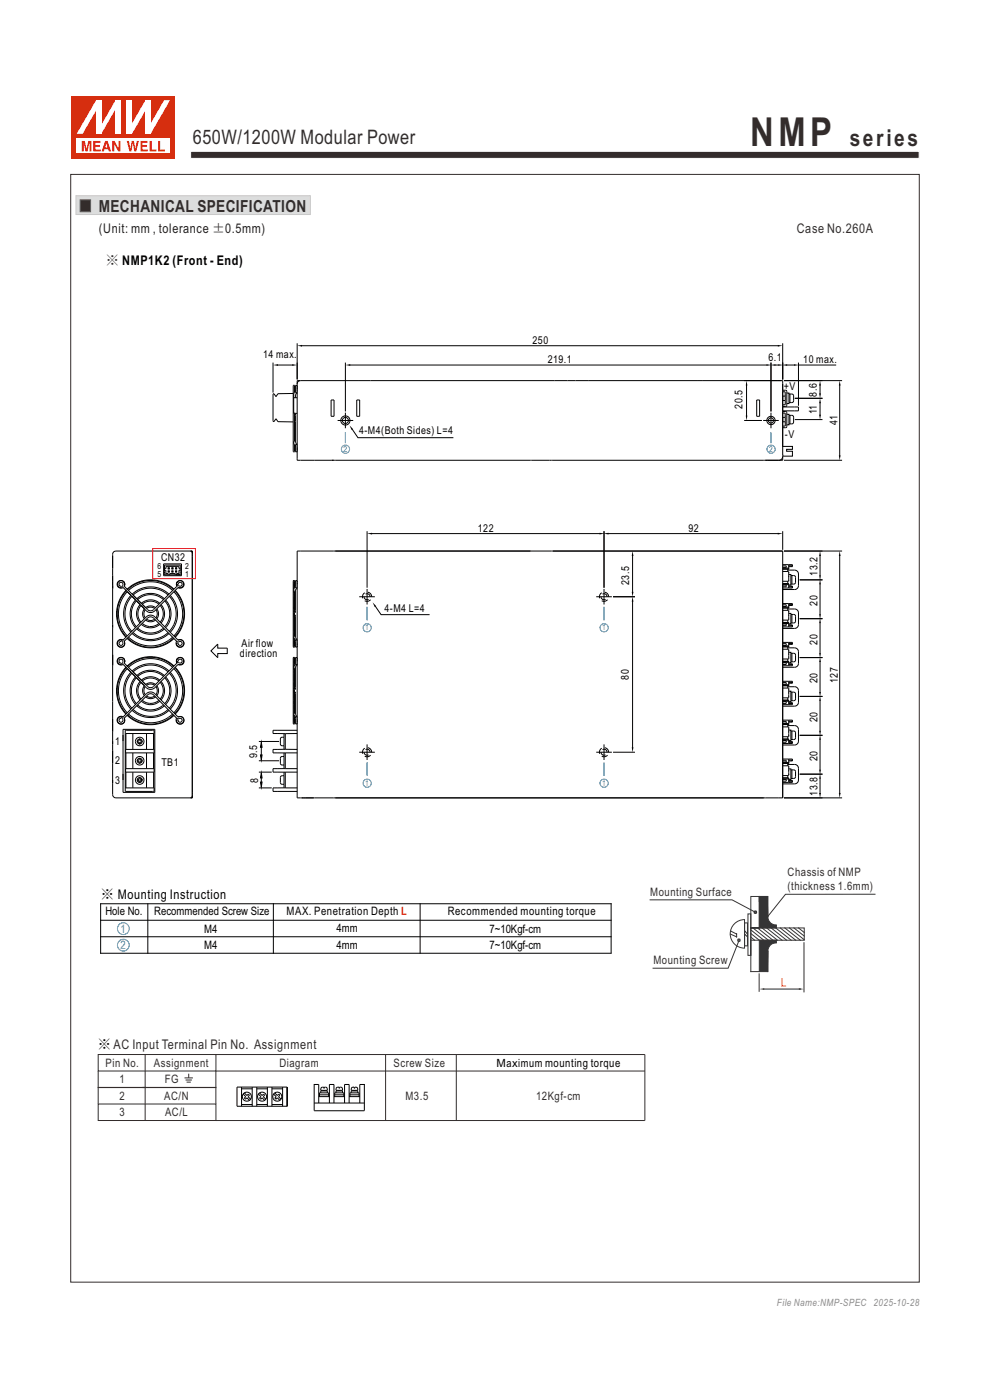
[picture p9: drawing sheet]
<svg xmlns="http://www.w3.org/2000/svg" width="210mm" height="297mm" viewBox="0 0 210 297" stroke-linecap="round" stroke-linejoin="round" font-family="sans-serif">
<path d="M16.1 41.5h49.7v4h-49.7z" fill-rule="evenodd" fill="#dcdddd" stroke="#c9caca" stroke-width=".21"/>
<path d="M17 42.4h2.2v2.5h-2.2z" fill-rule="evenodd" fill="#332c2b" stroke="#5f5d5d" stroke-width=".21"/>
<g fill="none" stroke="#332c2b" stroke-width=".21">
<path d="M20.8 230.7h10zM20.8 227.2v7M20.8 234.2h25v3.5h-25zM20.8 223.7h25v3.5h-25zM30.3 230.7h15.5zM30.8 223.7v14M39.1 228.7h1.8M39.4 229.1h1.3M39.6 229.6h.9M40 227.8v.9M45.8 223.7h91v14h-91M45.8 227.2h91"/>
<path d="M45.8 227.2v7M81.8 223.7v14M96.8 223.7v14"/>
</g>
<g fill="none" stroke="#000" stroke-width=".21">
<path d="M21.4 195.2h108.2M21.4 198.7h108.2M31.4 191.7v10.5M58 191.7v10.5M89.1 191.7v10.5M129.6 191.7h-108.3v10.5h108.3M129.6 191.7v10.5M50.3 230.6h10.6v4.1h-10.6zM51.2 234.3h2.3M51.2 231h2.3M51.2 230.6v4.1M51.6 232.1l.5 .5-.3 .3 .3 .3 .3-.3 .5 .5"/>
<path d="M51.8 231.8l.6 .6 .3-.3 .2 .3-.3 .2 .6 .6M53.5 230.6v4.1M54.5 234.3h2.2M54.5 231h2.2M54.5 230.6v4.1M54.8 232.1l.6 .5-.3 .3 .2 .3 .3-.3 .5 .5M55 231.8l.6 .6 .3-.3 .2 .3-.3 .2 .6 .6M56.7 230.6v4.1M57.7 230.6v4.1M57.7 234.3h2.2M57.7 231h2.2M58 232.1l.6 .5-.3 .3 .2 .3 .3-.3 .6 .5"/>
<path d="M58.3 231.8l.5 .6 .3-.3 .3 .3-.3 .2 .5 .6M59.9 230.6v4.1M66.6 234h10.7M67.6 234v-3.9h-1v5.5h10.7v-5.5h-1v3.9M67.6 232.6h2.3M67.8 232.3h1.9M67.8 232.6v-.8h1.9v.8M68 231.8v-.4h1.4v.4M68.2 230.7l.5-.1v.2h.1v-.2a.45 .45 0 0 1 .6 .4v.3h-1.4zM68.6 231.3v.1M68.8 231.3v.1M69.9 234v-3.9h.9v3.9"/>
<path d="M70.8 232.6h2.3M71 232.3h1.9M71 232.6v-.8h1.9v.8M71.3 231.8v-.4h1.4v.4M71.3 230.8l.6-.2v.2h.1v-.2a.5 .5 0 0 1 .6 .2 .5 .5 0 0 1 .1 .5h-1.4zM71.8 231.3v.1M72 231.3v.1M73.1 234v-3.9h1v3.9M74.1 232.6h2.2M74.2 232.3h2M74.2 232.6v-.8h2v.8M74.5 231.8v-.4h1.4v.4"/>
<path d="M74.7 230.7l.4-.1v.2h.2v-.2a.5 .5 0 0 1 .5 .2 .5 .5 0 0 1 .1 .5h-1.4zM75.1 231.3v.1M75.3 231.3v.1"/>
<circle cx="52.4" cy="232.6" r=".97"/>
<circle cx="55.6" cy="232.6" r=".97"/>
<circle cx="58.8" cy="232.6" r=".97"/>
</g>
<g fill="none" stroke="#008fd7" stroke-width=".21">
<circle cx="26.2" cy="197" r="1.25"/>
<circle cx="26.2" cy="200.5" r="1.25"/>
</g>
<path d="M40.4 32.1h154.6v1.5h-154.6z" fill-rule="evenodd" fill="#332c2b" stroke="#fefefe" stroke-width=".21"/>
<g fill="none" stroke="#000" stroke-width=".21">
<path d="M57.9 76.9v6.4M58.7 77.4h3.5M63 72.8v7.7M63.9 73.3h101.3M73.3 76.9v10.4M74.1 77.4h88.6M163.5 76.9v10.4M164.4 77.4h.8M166 72.8v7.7M166.8 77.4h1.7M169.4 77.4h8M169.4 76.9v9.2"/>
<path d="M62.2 83.5h-3.2l-.5 .6-.4-.6h-.2l.1 5.9h.1l.4-.6 .5 .7h3.2M62.4 84.4h.6M62.5 83.2v-1.4l-.2-.1-.1 .1v13.9l.1 .2 .2-.2v-1.3M62.5 83.2l-.2 .3v4v.2h.7M62.5 87.7v5.9l-.2 .2 .2 .6M62.5 94.4l.2 .2M62.7 87.7v6.1l.3 .4M62.7 83l-.2 .2M62.9 83.5l-.2 .3v.6M63 83.4l-.1 .1M63 81.2h.1M63 81.8h-.3v1.5h.3l-.1 .2"/>
<path d="M63 94.3h-.3v1.5h.3M63.7 80.7l-.5 .3-.2 .4M70.2 84.9h.7v3.4h-.7zM71.6 89.2h3.3M73.3 87.5v3.3M74.7 91l1.2 1.9h20.3M75.7 84.9h.6v3.4h-.6zM157.8 89.2h3.8M158.4 81.6v6.8M160.5 84.9h.6v3.4h-.6zM161.9 89.2h3.3M163.5 87.5v3.3"/>
<path d="M166 96.9l-.2 .5-.6 .2M166 82.8h.7l.2 .2v3l-.2 .2h-.7M166 87.3h.7l.2 .2v3.1l-.2 .1h-.7M166 94.7h2.1v.6h-1.2v.4h1.2v1.1h-2.1v-16.1h-103v16.9h103v-.7M166 86.3h3.4v.9h-3.4M166 85h.6M166 83.1h.5l.1 .9M166 84h.6M166 87.6h.5l.1 .9M166 89.5h.6M166 88.5h.6M166 96.8v.1"/>
<path d="M166.3 80.7h12.3M166.3 97.6h12.3M166.6 84v1.9h-.6M166.6 88.5v1.9h-.6M166.9 83.4h.5v.2M166.9 87.9h.5v.2M167.4 83.6h.7l.2 .4-.1 1.3-.8 .1M167.4 85.4v.2h-.5M167.4 88.1h.7l.2 .4v1.3l-.3 .1h-.6M167.4 89.9v.2h-.5M167.4 83.6v1.8M167.4 88.1v1.8"/>
<path d="M167.6 83.6v1.8M167.6 88.1v1.8M168.6 84.5h5.9M168.6 89h5.9M173.9 81.6v2.1M173.9 85.3v2.9M178.1 81.6v15.2M34.7 119.6h3.8v2.5h-3.8zM40.5 116.9l.3 .4M40.5 116.9h-15.9l-.5 .2-.2 .5v51.2l.2 .3 .5 .2h15.9M40.5 116.9h.3v52.4h-.3M63 116.9h103v52.4h-103z"/>
<path d="M77.9 112.7v12M78.7 113.2h48.6M128.1 112.7v12M128.9 113.2h36.3M134.2 117.7v8.1M166 119.8h1.3M166 112.7v3.9M166.3 116.9h12.3M167.3 119.8h.8v.4h-.8M167.3 119.8l-.1 .9h-1.2M168.1 119.9l-.8 .1M173.9 117.7v4.5"/>
<path d="M178.1 117.7v50.7M26.1 135.8a.82 .82 0 0 0-1.2 .3 .82 .82 0 0 0 .6 1.1 .82 .82 0 0 0 .9-.9v-.1M26.1 135.8l-.1 .3a.49 .49 0 0 1 0 .6 .49 .49 0 0 1-.7 .1v-.5l.4-.2 .1-.4a.77 .77 0 0 0-.9 .8 .77 .77 0 0 0 .9 .8 .77 .77 0 0 0 .6-1.1M26.1 124.6l4.7 4.7M26.1 123.4l.3 .3v.5M26.1 139.7l.3 .3v.6M26.4 136v.2M26.4 124.2v.2M26.4 124.2a.82 .82 0 0 0-.8-1 .82 .82 0 0 0-.7 1.1 .82 .82 0 0 0 1.2 .3M26.4 124.2a.75 .75 0 0 0-.5-1 .75 .75 0 0 0-.9 .6 .75 .75 0 0 0 .8 .9l-.1-.3a.43 .43 0 0 1-.4-.5 .43 .43 0 0 1 .5-.4 .43 .43 0 0 1 .2 .7l.1 .4M26.4 124.4l.1 .1M26.5 136h-.1"/>
<path d="M26.5 124.5l4.6 4.6M26.6 125.2l.2 .1a7.1 7.1 0 0 0 0 9.8M26.7 125.3l-1.3 1.9-.6 2.4v1.6l.3 1.4 .6 1.2 1 1.4M26.9 124.9l.2 .2a7 7 0 0 1 9.7 0M27 125a7.2 7.2 0 0 1 9.9 0M27 135.4a7.2 7.2 0 0 0 9.9 .1M27.1 135.3a7 7 0 0 0 9.7 .1M27.3 125.3a6.9 6.9 0 0 1 9.3 0M27.3 135.2h.1M27.3 135.2a6.8 6.8 0 0 0 9.3 0M27.8 126.3l-.8-.8a6.8 6.8 0 0 0 0 9.4M27.8 126.3a5.7 5.7 0 0 0 0 7.8"/>
<path d="M27.8 126.3h.1M28 126.1a5.7 5.7 0 0 1 7.8 0M28 134.4a5.8 5.8 0 0 0 7.9 0M28 134.4h.1M28.2 126.2a5.4 5.4 0 0 1 7.5 0M28.2 134.2a5.4 5.4 0 0 0 7.5 0M28.7 133.2a4.3 4.3 0 0 1 0-5.9l-.7-.8a5.4 5.4 0 0 0 0 7.4M29 133.4h.1M29 127a4.3 4.3 0 0 1 5.9 0M29 133.4a4.3 4.3 0 0 0 5.9 0M29.2 127.2a4.1 4.1 0 0 1 5.5 0M29.2 133.2a4.1 4.1 0 0 0 5.5 0"/>
<path d="M29.7 132.2a2.92 2.92 0 0 1 0-3.9l-.8-.8a4.1 4.1 0 0 0 0 5.5M30 132.4a2.95 2.95 0 0 0 3.9 0M30 128a2.95 2.95 0 0 1 3.9 0M30.2 132.3a2.74 2.74 0 0 0 3.5 0M30.2 128.2a2.72 2.72 0 0 1 3.5 0M30.6 131.3l-.3-.9v-.7l.3-.5-.7-.8a2.7 2.7 0 0 0 0 3.6M30.8 129.3l-.3 .9 .3 .9M30.8 131.1l.8-.6 1 .2 5.1 5h.6M30.8 131.1l-4.7 4.7M30.9 131.5l.9 .4 .6-.1 .6-.3M30.9 128.9l1-.4 1.1 .4M31.1 129.1l.8-.3 .9 .3"/>
<path d="M31.1 131.3l.8 .3 .9-.2M31.1 131.3l.4-.3 .4-.1 .5 .1 .4 .4M31.1 131.3l-4.7 4.7M32.8 131.4l4.7 4.6M33.1 129.3l.3 1-.3 .8M33.3 129.2l.3 .9v.6l-.3 .6M34 128.4a2.7 2.7 0 0 1 0 3.6M34.2 128.3a2.95 2.95 0 0 1 0 3.9M34.9 121h.3v.9M34.9 127.5a4.1 4.1 0 0 1 0 5.5M35.1 127.3a4.3 4.3 0 0 1 0 5.9M35.2 127.8h.1"/>
<path d="M35.2 121.7h.5M35.7 121.7v.2M35.7 121.1h.2v.2h-.2zM35.7 120.5h.2v.2h-.2zM35.9 126.5a5.5 5.5 0 0 1 0 7.4M36 121.7v.2M36 121.7h1.2M36.1 126.3a5.7 5.7 0 0 1 0 7.8M36.5 120.5h.2v.2h-.2zM36.5 121.1h.2v.2h-.2zM36.9 125.5a6.8 6.8 0 0 1 0 9.4M37.1 125.3a7.1 7.1 0 0 1 0 9.8"/>
<path d="M37.1 121.7v.2M37.2 125.3a7.2 7.2 0 0 1 0 9.9M37.3 120.5h.2v.2h-.2zM37.3 121.1h.2v.2h-.2zM37.5 124.4a.81 .81 0 0 1 .7-1.2 .81 .81 0 0 1 .9 1 .81 .81 0 0 1-1.2 .5h-.1M37.5 124.4l.2-.1a.5 .5 0 0 0 .7 0 .5 .5 0 0 0 .1-.6l-.4-.2-.3 .5h-.4a.77 .77 0 0 1 .9-.8 .77 .77 0 0 1 .6 1 .77 .77 0 0 1-1.1 .4l-5.2 5.2-1 .1-.8-.6M37.5 124.4l-5 5-.8 .2-.6-.5M37.7 123.4l-.3 .4 .1 .6M37.7 139.7l-.3 .4 .1 .6M37.9 120.6h.3M37.9 120.6v-.4l-2.7-.1v.5h-.3M37.9 121.7h-.4v.2"/>
<path d="M38.1 135.7a.84 .84 0 0 1 .9 1 .84 .84 0 0 1-1.2 .6 .84 .84 0 0 1-.3-1.3M38.2 121.9v-2h-3.3v2h3.4M38.2 121h-.2v.9M38.3 135.7l-.5 .1M38.3 135.7a.78 .78 0 0 1 .7 .9 .78 .78 0 0 1-.9 .7 .78 .78 0 0 1-.7-.9h.4a.44 .44 0 0 0 .6 .4 .44 .44 0 0 0 .2-.7 .44 .44 0 0 0-.7 .1l-.4-.2M44.7 138.1l1.5-1.5v.9h2v1.2h-2v.8zM62.3 125.3l.2 .1v9.6l-.2 .1M62.3 124.9v.4M62.3 125.3v9.8M62.3 135.4l.4 .3M62.3 123.1l.2 .2v1.3M62.3 123.1l-.1 .2v13.9l.1 .1"/>
<path d="M62.3 139.4l.2 .2v1.3M62.3 139.4l-.1 .2v13.9l.1 .1M62.3 135.1v.4l.2 .3M62.3 123.1v1.8M62.3 135.6v1.7M62.3 139.4v1.8M62.5 135.8v1.4l-.2 .1M62.5 130.5h.2v4.8l.3 .4M62.5 135.8l.2 .3M62.5 124.6l-.2 .3M62.7 135.7v1.6h.3M62.7 135.7l.3 .1"/>
<path d="M62.7 124.4l-.2 .2M63 123.2h-.3v1.5h.3M63 124.8l-.3 .4v4.7h-.2M63 139.5h-.3v1.5M76.2 126.6h3.3M77.2 126.6l.4 .6 .6-.1M77.4 125.7l-.4 .5v.7M77.5 126h.7l.3 .6M77.9 124.9v3.3M78 125.6l.6 .4 .2 .6M78.6 127.2l-.6 .4-.6-.2M79.6 128.6l1.2 1.8h10.3"/>
<path d="M126.5 126.6h3.3M127.5 126.6l.3 .6 .6-.1M127.6 125.7l-.4 .5v.7M127.8 126l.7 .1 .3 .5M128.1 124.9v3.3M128.3 125.6l.6 .4 .2 .6M128.9 127.2l-.6 .4-.7-.2M130 126.6h4.7M134.2 127.4v31.4M166 120.1h.4a.25 .25 0 0 1 .3-.1 .25 .25 0 0 1 .1 .4h-.8M166 121.2l1.3 .1v1.9l-1.3 .1M166 120.5l1.3 .1-.1 .1h-1.2"/>
<path d="M166 124.1h.5a.2 .2 0 0 1 .3 .2 .2 .2 0 0 1-.3 .2h-.5M166 123.8h1.2zM166 124.7h1.3M166 128.3h.4a.25 .25 0 0 1 .3 0 .25 .25 0 0 1 .1 .3l-.8 .1M166 129h1.2zM166 129.5l1.3 .1v1.9l-1.3 .1M166 128.8h1.2l.1 .1M166 128h1.3M166 132.4h.4a.25 .25 0 0 1 .3-.1 .25 .25 0 0 1 .1 .4h-.8M166 132h1.2zM166 133h1.3M166 136.5h.4a.25 .25 0 0 1 .3 0 .25 .25 0 0 1 .1 .4h-.8"/>
<path d="M166 137.7l1.3 .1v1.9l-1.3 .1M166 137h1.3l-.1 .2h-1.2M166 136.3h1.3M167.1 120.9l1.6 .1 .5 .3 .2 .5-.1 2.7-.1 .3-.5 .3h-2.7M167.1 120.7v.5M167.1 123.3v.5M167.1 129.2h1.6l.5 .4 .2 .4-.1 2.7-.2 .4-.4 .2h-2.7M167.1 129v.5M167.1 131.6v.4M167.1 137.4h1.6l.5 .4 .2 .5-.1 2.7-.1 .3-.5 .3h-2.7M167.1 137.2v.5M167.1 139.8v.5"/>
<path d="M167.2 123.8l.1 .1M167.2 132.1l.1 .1-1.3 .1M167.2 132l.1 1M167.3 123.9v.8M167.3 123.9l-.1 .1h-1.2M167.3 121.4v.1M167.3 122.2v.1M167.3 123v.2M167.3 124.5l.8 .1M167.3 124.3h.8v.4h-.8M167.3 121.9h.5v.2M167.3 128h.8v.4h-.8"/>
<path d="M167.3 129.6v.2M167.3 128.9l-.1 .1M167.3 128v.9M167.3 130.5v.1M167.3 131.3v.1M167.3 132.8h.8M167.3 132.6h.8v.4h-.8M167.3 130.1h.5v.2M167.3 136.3h.8v.4h-.8M167.3 136.3l-.1 .9h-1.2M167.3 137.9v.1M167.3 138.7v.1"/>
<path d="M167.3 139.5v.2M167.3 138.4h.5v.2M167.8 122.1h.7l.3 .3-.1 1.3-.3 .2h-.6M167.8 123.9v.2h-.5M167.8 130.3h.6l.4 .4-.1 1.3-.2 .1-.7 .1M167.8 132.2v.2h-.5M167.8 138.6h.7l.3 .3-.1 1.3-.3 .2h-.6M167.8 122.1v1.8M167.8 130.3v1.9M167.8 138.6v1.8M168 120v.2M168 124.3v.2"/>
<path d="M168 128.3v.1M168 132.6v.2M168 136.5v.2M168 122.1v1.8M168 130.3v1.9M168 138.6v1.8M168.1 128.2l-.8 .1M168.1 136.4l-.8 .1M169.6 123h4.9M169.6 131.2h4.9M169.6 139.5h4.9M173.9 123.8v6.6"/>
<path d="M173.9 132.1v6.6M26.1 154.7h6.7v13.4h-6.7zM26.1 152.1a.81 .81 0 0 0-1.2 .3 .81 .81 0 0 0 .7 1.1 .81 .81 0 0 0 .8-1M26.1 152.1l-.1 .3a.5 .5 0 0 1 0 .6 .5 .5 0 0 1-.6 .1l-.1-.5 .4-.2 .1-.4a.78 .78 0 0 0-.9 .9 .78 .78 0 0 0 .9 .7 .78 .78 0 0 0 .6-1.1M26.1 141l4.7 4.7M26.4 152.3v.2M26.4 140.6v.1M26.4 140.6a.82 .82 0 0 0-.8-1.1 .82 .82 0 0 0-.8 1.1 .82 .82 0 0 0 1.3 .4M26.4 140.6a.76 .76 0 0 0-.5-1.1 .76 .76 0 0 0-.9 .6 .76 .76 0 0 0 .8 .9l-.1-.3a.43 .43 0 0 1-.4-.5 .43 .43 0 0 1 .6-.4 .43 .43 0 0 1 .1 .7l.1 .5M26.4 140.7l.1 .1M26.5 152.3h-.1M26.5 140.8l4.9 4.9 .8 .2 .6-.5"/>
<path d="M26.6 141.5l.2 .2a7.1 7.1 0 0 0 0 9.7M26.6 159h6.1v.7h-6.1zM26.7 159v-3.4h6v-.7h-6.1v13h6.1v-.8h-6.1M26.7 159.7v3.4M26.7 141.6l-1.2 1.6-.5 1.3-.2 1.4v1.6l.4 1.7 .7 1.2 .8 1.1M26.9 141.2l.2 .2a7.1 7.1 0 0 1 9.7 0M27 141.3a7.2 7.2 0 0 1 9.9 0M27 151.8a7.2 7.2 0 0 0 9.9 0M27.1 151.7a7 7 0 0 0 9.7 0M27.3 141.6a6.8 6.8 0 0 1 9.3 0M27.3 151.5h.1M27.3 151.5a6.8 6.8 0 0 0 9.3 0"/>
<path d="M27.8 142.6l-.8-.8a6.8 6.8 0 0 0 0 9.4M27.8 142.6a5.7 5.7 0 0 0 0 7.8M27.8 142.6h.1M28 142.4a5.7 5.7 0 0 1 7.8 0M28 150.7a5.8 5.8 0 0 0 7.9 0M28.2 155.6v3.4M28.2 159.7v3.4M28.2 150.5a5.4 5.4 0 0 0 7.5 0M28.2 150.5h.1M28.7 143.6l-.7-.8a5.5 5.5 0 0 0 0 7.4M28.7 143.6a4.3 4.3 0 0 0 0 5.9M28.7 143.6h.1"/>
<path d="M29 149.7h.1M29 149.7a4.3 4.3 0 0 0 5.9 0M29.1 157.4l.4 .4M29.1 157.2v.2M29.1 157.4h.4v.4M29.2 143.5a4.1 4.1 0 0 1 5.5 0M29.2 149.5a4.1 4.1 0 0 0 5.5 0M29.2 149.5h.1M29.5 157.8h.3M29.5 156.8h.3M29.5 156.8l-.4 .4M29.5 156.8v.4h-.4"/>
<path d="M29.7 148.5a2.92 2.92 0 0 1 0-3.9l-.8-.8a4.1 4.1 0 0 0 0 5.5M29.8 156.8l.3 .4M29.8 156.8v.4h.3M29.9 144.8a2.7 2.7 0 0 0 0 3.5M29.9 144.8l.7 .7-.3 .9v.6l.3 .6M29.9 144.7v.1M30 148.8a2.99 2.99 0 0 0 3.9 0M30 144.3a2.95 2.95 0 0 1 3.9 0M30 148.7v.1M30.1 157.4l-.3 .4M30.1 157.2v.2M30.1 157.4h-.3v.4"/>
<path d="M30.2 148.6a2.7 2.7 0 0 0 3.5 0M30.2 144.5a2.72 2.72 0 0 1 3.5 0M30.8 145.7l-.3 .8 .3 .9M30.8 145.7a1.37 1.37 0 0 0 2.3 0M30.9 147.8l1 .4 1.1-.3M30.9 145.2l1-.4 1.1 .4M31.1 145.4l.8-.3 .9 .3M31.1 147.7l.8 .2 .9-.2M31.1 147.7l.7-.5h.5l.5 .5M31.1 155.6v3.4M31.1 159.7v3.4M31.1 147.7l-4.7 4.6"/>
<path d="M32.6 155.6v3.4M32.6 159.7v3.4M32.8 147.7l4.7 4.6M33.1 145.7l.3 .9-.3 .8M33.3 145.5l.3 .9v.6l-.3 .6M34 144.7a2.7 2.7 0 0 1 0 3.6M34.2 144.6a2.95 2.95 0 0 1 0 3.9M34.9 143.8a4.1 4.1 0 0 1 0 5.5M35.1 143.6a4.3 4.3 0 0 1 0 5.9M35.2 144.1h.1M35.7 142.5a5.5 5.5 0 0 0-7.5 0l.8 .8a4.3 4.3 0 0 1 5.9 0M35.9 142.8a5.4 5.4 0 0 1 0 7.4"/>
<path d="M36.1 142.6a5.7 5.7 0 0 1 0 7.8M36.9 141.8a6.8 6.8 0 0 1 0 9.4M37.1 141.7a7.1 7.1 0 0 1 0 9.7M37.2 141.6a7.2 7.2 0 0 1 0 9.9M37.5 140.7a.82 .82 0 0 1 .7-1.2 .82 .82 0 0 1 .9 1 .82 .82 0 0 1-1.2 .5h-.1M37.5 140.7l.2-.1a.51 .51 0 0 0 .7 0 .51 .51 0 0 0 .2-.5l-.5-.3-.3 .5h-.4a.77 .77 0 0 1 .9-.8 .77 .77 0 0 1 .6 1 .77 .77 0 0 1-1.1 .4l-4.7 4.8M37.5 140.7l-4.7 4.7M38.1 152a.84 .84 0 0 1 .8 1 .84 .84 0 0 1-1.1 .6 .84 .84 0 0 1-.3-1.3M38.3 152l-.5 .1M38.3 152l-.5 .1-5-4.9-.4-.3-.6-.1-.8 .4-4.9 4.9M38.3 152a.78 .78 0 0 1 .7 .9 .78 .78 0 0 1-.9 .7 .78 .78 0 0 1-.7-.9h.4a.44 .44 0 0 0 .6 .4 .44 .44 0 0 0 .2-.7 .44 .44 0 0 0-.7 .1l-.4-.2M54.9 157.3h4.3"/>
<path d="M55.4 158.1v2.5M60.2 156.4h-.4l-.3 .3v1.3l.2 .2h.5M60.2 159h-2.3v.7h2.3M60.2 155.6v3.4M60.2 159.7v3.4M60.2 159h.3M60.2 155.6h.3M60.5 159.7h2.5M60.5 159h2.5M60.5 155.6v3.4M60.5 159.7v3.4M60.5 159.7h-.3"/>
<path d="M62.3 141.7h.2v9.6l-.2 .1M62.3 141.7v7.8M62.3 151.7l.4 .3M62.3 141.2v.5M62.3 151.4v.4l.2 .3M62.3 149.5v1.9M62.3 151.9v1.7M62.5 152.1v1.4l-.2 .1M62.5 146.8h.2v4.8l.3 .4M62.5 152.1l.2 .3M62.5 140.9l-.2 .3M62.7 152v1.6h.3"/>
<path d="M62.7 141l-.4 .4M62.7 141h.3M62.7 152h.3M62.7 140.7l-.2 .2M63 154.9h-5.1v.7h2.3M63 141.1l-.3 .4v4.8h-.2M63 155.6h-2.5M76.2 159.6h3.3M77.2 159.6l.4 .5h.6M77.4 158.7l-.4 .5v.7M77.5 159h.7l.3 .6M77.9 157.9v3.3"/>
<path d="M78 158.6l.6 .4 .2 .6M126.5 159.6h3.3M127.5 159.6l.3 .5h.6M127.6 158.7l-.4 .5v.7M127.8 159l.7 .1 .3 .5M128.1 157.9v3.3M128.3 158.6l.6 .4 .2 .6M130 159.6h4.7M166 140.6h.5a.2 .2 0 0 1 .3 .2 .2 .2 0 0 1-.3 .2h-.5M166 140.3h1.2zM166 141.2h1.3M166 144.8h.4a.25 .25 0 0 1 .3 0 .25 .25 0 0 1 .1 .3l-.8 .1"/>
<path d="M166 145.5h1.2zM166 146h1.3v2h-1.3M166 145.3h1.3l-.1 .2M166 144.5h1.3M166 148.9h.4a.25 .25 0 0 1 .3-.1 .25 .25 0 0 1 .1 .4h-.8M166 148.5h1.2zM166 149.5h1.3M166 153h.4a.25 .25 0 0 1 .3 0 .25 .25 0 0 1 .1 .4h-.8M166 154.2l1.3 .1v1.9l-1.3 .1M166 153.5h1.3l-.1 .2h-1.2M166 152.8h1.3M166 157.1h.8a.25 .25 0 0 1-.1 .4 .25 .25 0 0 1-.3 0h-.4"/>
<path d="M166 156.8h1.2zM166 157.7h1.3M167.1 145.7h1.6l.5 .4 .2 .4-.1 2.7-.2 .4-.4 .2h-2.7M167.1 145.5v.5M167.1 148v.5M167.1 153.9h1.6l.5 .4 .2 .4-.1 2.8-.1 .3-.5 .2h-2.7M167.1 153.7v.5M167.1 156.3v.5M167.2 140.3h.1M167.2 148.6l.1 .1-1.3 .1M167.2 156.8h.1M167.2 140.3l.1 .1"/>
<path d="M167.2 148.5l.1 1M167.2 156.8l.1 .1M167.3 140.4v.8M167.3 140.3l-.1 .2h-1.2M167.3 141l.8 .1M167.3 140.8h.8v.4h-.8M167.3 144.5h.8v.4h-.8M167.3 146.1v.1M167.3 144.5l-.1 1M167.3 146.9v.2M167.3 147.8v.1M167.3 149.2l.8 .1"/>
<path d="M167.3 149.1h.8v.4h-.8M167.3 146.6h.5v.2M167.3 152.8h.8v.4h-.8M167.3 152.8l-.1 .9h-1.2M167.3 156.9v.8M167.3 156.8l-.1 .2h-1.2M167.3 154.4v.1M167.3 155.2v.1M167.3 156v.1M167.3 157.5l.8 .1M167.3 157.3h.8v.4h-.8M167.3 154.9h.5v.2"/>
<path d="M167.8 140.4v.2h-.5M167.8 146.8h.6l.4 .3-.1 1.4-.2 .1-.7 .1M167.8 148.7v.2h-.5M167.8 155.1h.7l.3 .3-.1 1.3-.3 .2h-.6M167.8 156.9v.2h-.5M167.8 146.8v1.9M167.8 155.1v1.8M168 140.8v.2M168 144.8v.1M168 149.1v.1M168 153v.2M168 157.3v.2"/>
<path d="M168 146.8v1.9M168 155.1v1.8M168.1 144.7l-.8 .1M168.1 152.9l-.8 .1M169.6 147.7h4.9M169.6 156h4.9M173.9 140.3v6.6M173.9 148.6v6.6M173.9 156.8v6.6M26.6 163.1h6.1v.7h-6.1zM26.7 163.8v3.3M28.2 163.8v3.3"/>
<path d="M29.1 161.5l.4 .4M29.1 161.3v.2M29.1 165.6l.4 .4M29.1 165.3v.3M29.1 161.5h.4v.4M29.1 165.6h.4v.4M29.5 160.9l-.4 .4M29.5 161.9h.3M29.5 160.9h.3M29.5 165l-.4 .3M29.5 165h.3M29.5 166h.3"/>
<path d="M29.5 160.9v.4h-.4M29.5 165v.3h-.4M29.8 160.9l.3 .4M29.8 165l.3 .3M29.8 160.9v.4h.3M29.8 165v.3h.3M30.1 161.5l-.3 .4M30.1 161.3v.2M30.1 165.6l-.3 .4M30.1 161.5h-.3v.4M30.1 165.6h-.3v.4M30.1 165.3v.3"/>
<path d="M31.1 163.8v3.3M32.6 163.8v3.3M40.7 169.1h.1M40.8 168.8l-.3 .5M54.9 163.8h2.7M54.9 167.1h2.7M54.9 161.4h4.3M55.4 164.6v1.7M60.2 160.5h-.5l-.2 .3v1.3l.3 .2h.4M60.2 164.6h-.5l-.2 .3v1.2l.2 .3h.5M60.2 163.1h-2.3v.7h2.3M60.2 167.1h-2.3v.8h5.1"/>
<path d="M60.2 163.8v3.3M60.2 163.1h.3M60.2 167.1h.3M60.5 163.8h2.5M60.5 167.1h2.5M60.5 163.1h2.5M60.5 163.8v3.3M60.5 163.8h-.3M78.6 160.2l-.6 .3-.6-.1M128.9 160.2l-.6 .3-.7-.1M166 161.3h.4a.25 .25 0 0 1 .3 0 .25 .25 0 0 1 .1 .3h-.8M166 162h1.2z"/>
<path d="M166 162.5h1.3v2h-1.3M166 161.7l1.3 .1-.1 .1M166 161h1.3M166 165.3h.4a.25 .25 0 0 1 .3 0 .25 .25 0 0 1 .1 .4h-.8M166 165h1.2zM166 166h1.3M166.3 169.3h12.3M167.1 162.2h1.6l.5 .3 .2 .5-.1 2.7-.2 .4-.4 .2h-2.7M167.1 162v.5M167.1 164.5v.5M167.2 165l.1 .2-1.3 .1M167.2 165l.1 1"/>
<path d="M167.3 161h.8v.4h-.8M167.3 162.6v.1M167.3 161l-.1 1M167.3 163.4v.2M167.3 164.3v.1M167.3 165.7l.8 .1M167.3 165.6h.8v.4h-.8M167.3 163.1h.5v.2M167.8 163.3h.6l.4 .3-.1 1.4-.2 .1h-.7M167.8 165.1v.2h-.5M167.8 163.3v1.8M168 161.3v.1"/>
<path d="M168 165.6v.1M168 163.3v1.8M168.1 161.2l-.8 .1M169.6 164.2h4.9M173.9 165.1v3.3"/>
<circle cx="73.3" cy="89.2" r=".64"/>
<circle cx="73.3" cy="89.2" r=".97"/>
<circle cx="163.5" cy="89.2" r=".88"/>
<circle cx="163.5" cy="89.2" r=".54"/>
<circle cx="29.6" cy="157.3" r=".91"/>
<circle cx="29.6" cy="161.4" r=".91"/>
<circle cx="29.6" cy="165.5" r=".91"/>
</g>
<g fill="#000" stroke="#000" stroke-width=".21">
<path d="M35.7 121.1h.2v.2h-.2z" fill-rule="evenodd"/>
<path d="M35.7 120.5h.2v.2h-.2z" fill-rule="evenodd"/>
<path d="M36.5 120.5h.2v.2h-.2z" fill-rule="evenodd"/>
<path d="M36.5 121.1h.2v.2h-.2z" fill-rule="evenodd"/>
<path d="M37.3 120.5h.2v.2h-.2z" fill-rule="evenodd"/>
<path d="M37.3 121.1h.2v.2h-.2z" fill-rule="evenodd"/>
<path d="M55.4 157.5l.2 1h-.3z" fill-rule="evenodd"/>
<path d="M55.3 160.2h.3l-.2 1z" fill-rule="evenodd"/>
<path d="M55.4 164l.2 1h-.3z" fill-rule="evenodd"/>
<path d="M55.3 165.9h.3l-.2 1.1z" fill-rule="evenodd"/>
</g>
<g fill="none" stroke="#008fd7" stroke-width=".21">
<path d="M73.3 91.7v2.3M163.5 91.7v2.3M77.9 128.7v2.9M128.1 128.7v2.9M77.9 161.7v2.9M128.1 161.7v2.9"/>
<circle cx="73.3" cy="95.3" r=".87"/>
<circle cx="163.6" cy="95.3" r=".87"/>
<circle cx="77.9" cy="133.2" r=".87"/>
<circle cx="128.1" cy="133.2" r=".87"/>
<circle cx="77.9" cy="166.2" r=".87"/>
<circle cx="128.1" cy="166.2" r=".87"/>
</g>
<g fill="#000">
<path d="M57.9 77.4l1-.1v.3zM62 77.3l1 .1-1 .2zM63 73.3l1.1-.1v.3zM73.3 77.4l1-.1v.3zM162.6 77.3l1 .1-1 .2zM163.4 77.4l1.1-.1v.3zM165 73.2l1 .1-1 .2zM165.1 77.3l1 .1-1 .2zM165.9 77.4l1.1-.1v.3zM168.4 77.3l1.1 .1-1.1 .2zM74.1 90.2l.8 .8-.3 .2zM158.4 80.7l.1 1.1h-.3z"/>
<path d="M158.2 88.2h.3l-.1 1zM173.9 84.5l.2 1h-.3zM173.9 80.7l.2 1.1h-.3zM173.8 83.5h.3l-.2 1zM173.8 88h.3l-.2 1zM178.1 80.7l.2 1.1h-.4zM177.9 96.6h.4l-.2 1.1zM77.8 113.2l1.1-.2v.4zM127.2 113l1.1 .2-1.1 .2zM128 113.2l1.1-.2v.4zM134.2 116.9l.2 1h-.4zM165 113l1.1 .2-1.1 .2z"/>
<path d="M173.9 116.9l.2 1h-.3zM178.1 116.9l.2 1h-.4zM79 127.8l.8 .8-.3 .2zM134 125.6h.4l-.2 1zM134.2 126.6l.2 1h-.4zM173.9 131.1l.2 1.1h-.3zM173.8 122.1h.3l-.2 1zM173.9 122.9l.2 1h-.3zM173.8 138.6h.3l-.2 1zM173.8 130.3h.3l-.1 1.1zM134 158.5h.4l-.2 1.1zM173.8 155.1h.3l-.2 1z"/>
<path d="M173.9 139.4l.2 1h-.3zM173.8 146.8h.3l-.2 1.1zM173.9 147.6l.2 1.1h-.3zM173.9 155.9l.2 1h-.3zM173.8 163.3h.3l-.2 1zM173.9 164.1l.2 1.1h-.3zM173.8 168.2h.3l-.2 1.1zM177.9 168.2h.4l-.2 1.1z"/>
</g>
<path d="M32.4 116.4h9.1v6.4h-9.1z" fill="none" stroke="#e62129" stroke-width=".21"/>
<path d="M15.2 20.4h22v13.2h-22z" fill-rule="evenodd" fill="#d62e0f"/>
<path d="M16.3 29.4h19.8v3.1h-19.8z" fill-rule="evenodd" fill="#fefefe"/>
<g fill="#d62e0f">
<path d="M26.9 29.9h.4l.4 1.6 .3-1.6h.4l.3 1.6 .3-1.6h.5l-.6 2.2h-.4l-.3-1.7-.3 1.7h-.4z" fill-rule="evenodd"/>
<path d="M29.8 29.9h1.5v.4h-1.1v.5h1v.3h-1v.6h1.1v.4h-1.5z" fill-rule="evenodd"/>
<path d="M31.7 29.9h.5v1.8h1v.4h-1.5z" fill-rule="evenodd"/>
<path d="M33.5 29.9h.5v1.8h1v.4h-1.5z" fill-rule="evenodd"/>
<path d="M17.3 29.9h.7l.4 1.7 .3-1.7h.7v2.2h-.4v-1.8l-.4 1.8h-.5l-.4-1.8v1.8h-.4z" fill-rule="evenodd"/>
<path d="M19.8 29.9h1.5v.4h-1.1v.5h1v.3h-1v.6h1.2v.4h-1.6z" fill-rule="evenodd"/>
<path d="M22.6 30.4l.2 .9h-.5zM22.3 29.9l-.7 2.2h.4l.2-.4h.7l.2 .4h.5l-.8-2.2z" fill-rule="evenodd"/>
<path d="M23.8 29.9h.5l.8 1.5v-1.5h.4v2.2h-.4l-.9-1.6v1.6h-.4z" fill-rule="evenodd"/>
</g>
<g fill="#fff">
<path d="M24.5 21.3h1.1v7.1h-1.1z" fill-rule="evenodd"/>
<path d="M24.5 21.3h1.1l-4.1 7.1h-1.1z" fill-rule="evenodd"/>
<path d="M20.4 21.3h1.1v7.1h-1.1z" fill-rule="evenodd"/>
<path d="M20.4 21.3h1.1v.3l-4 6.8h-1.2z" fill-rule="evenodd"/>
<path d="M30.8 21.3h1.1v7.1h-1.1z" fill-rule="evenodd"/>
<path d="M34.8 21.3h1.3l-4.2 7.1h-1v-.3z" fill-rule="evenodd"/>
<path d="M26.9 21.3h1.1v7.1h-1.1z" fill-rule="evenodd"/>
<path d="M30.8 21.3h1.1v.2l-3.9 6.9h-1.1v-.3z" fill-rule="evenodd"/>
</g>
<path d="M155 197.5l1.2 .7v.5l-1.3-.5M157.9 195.8h.7v4.9h-.7zM157.9 197.4l.7 .8zM157.9 198.2l.7 .5M159.3 190.2h1.8v6.7h-1.8zM159.3 196.9h11.3v2.6h-11.3zM161.1 190.2h1.7v1.1h-1.7zM162.8 190.7l.1 3.8zM185.6 189.7h-19l-4.4 5.6M159.3 206.1h1.8M162.9 201.8l-.1 4.3" fill="none" stroke="#343435" stroke-width=".21"/>
<circle cx="161.9" cy="193.8" r=".06" fill="none" stroke="#343435" stroke-width=".51"/>
<path d="M161.1 190.2h1.8v4.4a1.68 1.68 0 0 0 1.8 1.6v.7h-3.6z" fill="#343435"/>
<path d="M161.1 190.2h1.8v4.4a1.68 1.68 0 0 0 1.8 1.6v.7h-3.6z" fill="none" stroke="#343435" stroke-width=".21"/>
<path d="M161.1 199.5h3.6v.5l-.4 .1a1.6 1.6 0 0 0-1.4 1.3v4.7h-1.8z" fill="#343435"/>
<g fill="none" stroke="#343435" stroke-width=".21">
<path d="M137.9 190.9h17.4l4.9 2.6M155.6 196.2a3 3 0 0 1 2.3-1.1v6a3 3 0 0 1-2.7-1.7 3 3 0 0 1 .4-3.2zM156.7 199.6l-2.3 5.8h-15.9M158.7 193.9h.6v8.8h-.6zM159.3 199.5v6.6M159.3 197.3l2.7 2.2M159.3 198l1.8 1.5M159.3 198.8l.8 .7M159.7 196.9l3.3 2.6M160.7 196.9l3.3 2.6M161.1 199.5h3.6v.5l-.4 .1a1.6 1.6 0 0 0-1.4 1.3v4.7h-1.8zM161.6 196.9l3.3 2.6"/>
<path d="M162.6 196.9l3.3 2.6M163.6 196.9l3.3 2.6M164.5 196.9l3.3 2.6M165.5 196.9l3.3 2.6M166.5 196.9l3.3 2.6M167.4 196.9l3.2 2.5M168.4 196.9l2.2 1.7M169.4 196.9l1.2 .9"/>
</g>
<g fill="none" stroke="#343435" stroke-width=".51">
<path d="M162.3 195l.3 .1h-.3z"/>
<circle cx="156.7" cy="199.5" r=".12"/>
<circle cx="160.2" cy="193.5" r=".13"/>
</g>
<g fill="#333436">
<path d="M169.5 209.6l1 .2-1 .2z"/>
<path d="M161.1 209.8l1-.2v.4z"/>
</g>
<path d="M165.7 207.6h.3v1.4h.7v.3h-1z" fill="#f08519"/>
<path d="M170.5 199.9v10.6M161 206.5v3.9M161.9 209.8h8" fill="none" stroke="#333436" stroke-width=".21"/>
<path d="M15 37h180v235h-180z" fill="none" stroke="#332c2b" stroke-width=".21"/>
<text font-size="8.5" fill="#332c2b" x="159.1" y="31">NMP</text>
<text font-size="4.9" fill="#332c2b" x="180.2" y="31">series</text>
<text font-size="4.2" fill="#332c2b" x="40.9" y="30.6">650W/1200W Modular Power</text>
<text font-size="3.5" fill="#332c2b" x="20.9" y="44.9">MECHANICAL SPECIFICATION</text>
<text font-size="2.8" fill="#231f20" x="21" y="49.5">(Unit: mm , tolerance ±0.5mm)</text>
<g font-size="2.8" fill="#332c2b">
<text x="169" y="49.5">Case No.260A</text>
<text x="22.5" y="56.3">※ NMP1K2 (Front - End)</text>
</g>
<g font-size="2.8">
<text x="21.4" y="190.7">※ Mounting Instruction</text>
<text x="20.7" y="222.6">※ AC Input Terminal Pin No. Assignment</text>
</g>
<g font-size="2.5" fill="#332c2b">
<text x="167.1" y="185.9">Chassis of NMP</text>
<text x="137.9" y="190.2">Mounting Surface</text>
<text x="167.1" y="188.7">(thickness 1.6mm)</text>
<text x="138.6" y="204.5">Mounting Screw</text>
<text x="22.4" y="226.3">Pin No.</text>
<text x="32.6" y="226.3">Assignment</text>
<text x="59.3" y="226.3">Diagram</text>
<text x="83.5" y="226.3">Screw Size</text>
<text x="25.4" y="229.8">1</text>
<text x="25.4" y="233.3">2</text>
<text x="34.8" y="233.3">AC/N</text>
<text x="35" y="229.8">FG</text>
<text x="86" y="233.3">M3.5</text>
<text x="113.7" y="233.3">12Kgf-cm</text>
<text x="25.4" y="236.8">3</text>
<text x="35" y="236.8">AC/L</text>
</g>
<g font-size="2.5">
<text x="22.4" y="194.2">Hole No.</text>
<text x="32.7" y="194.2">Recommended Screw Size</text>
<text x="43.3" y="197.9">M4</text>
<text x="60.8" y="194.2">MAX. Penetration Depth L</text>
<text x="71.4" y="197.8">4mm</text>
<text x="95" y="194.2">Recommended mounting torque</text>
<text x="103.8" y="197.9">7~10Kgf-cm</text>
<text x="43.3" y="201.4">M4</text>
<text x="71.4" y="201.3">4mm</text>
<text x="103.8" y="201.4">7~10Kgf-cm</text>
</g>
<g font-size="2.5" fill="#008fd7">
<text x="25.6" y="197.8">1</text>
<text x="25.6" y="201.3">2</text>
</g>
<text font-size="2.4" x="105.3" y="226.3">Maximum mounting torque</text>
<g font-size="2.3">
<text x="55.8" y="76">14 max.</text>
<text x="113" y="72.9">250</text>
<text x="116.2" y="77">219.1</text>
<text x="163" y="76.6">6.1</text>
<text x="170.4" y="77">10 max.</text>
<text x="166.3" y="82.7">+V</text>
<text x="157.5" y="86.7" transform="rotate(-90 157.5 86.7)">20.5</text>
<text x="173.3" y="87.9" transform="rotate(-90 173.3 87.9)">11</text>
<text x="173.3" y="84.2" transform="rotate(-90 173.3 84.2)">8.6</text>
<text x="76.2" y="92.1">4-M4(Both Sides) L=4</text>
<text x="166.5" y="92.9">-V</text>
<text x="177.6" y="90.2" transform="rotate(-90 177.6 90.2)">41</text>
<text x="101.4" y="112.8">122</text>
<text x="146" y="112.8">92</text>
<text x="34.2" y="119">CN32</text>
<text x="133.5" y="124.1" transform="rotate(-90 133.5 124.1)">23.5</text>
<text x="173.4" y="122.2" transform="rotate(-90 173.4 122.2)">13.2</text>
<text x="81.6" y="129.9">4-M4 L=4</text>
<text x="173.4" y="128.5" transform="rotate(-90 173.4 128.5)">20</text>
<text x="51.3" y="137.3">Air flow</text>
<text x="173.4" y="136.7" transform="rotate(-90 173.4 136.7)">20</text>
<text x="50.9" y="139.5">direction</text>
<text x="133.4" y="144.2" transform="rotate(-90 133.4 144.2)">80</text>
<text x="173.4" y="145" transform="rotate(-90 173.4 145)">20</text>
<text x="177.7" y="144.9" transform="rotate(-90 177.7 144.9)">127</text>
<text x="173.4" y="153.2" transform="rotate(-90 173.4 153.2)">20</text>
<text x="24.4" y="158.1">1</text>
<text x="54.6" y="160.9" transform="rotate(-90 54.6 160.9)">9.5</text>
<text x="173.4" y="161.5" transform="rotate(-90 173.4 161.5)">20</text>
<text x="24.4" y="162.2">2</text>
<text x="24.4" y="166.2">3</text>
<text x="34.2" y="162.4">TB1</text>
<text x="54.8" y="166" transform="rotate(-90 54.8 166)">8</text>
<text x="173.4" y="168.8" transform="rotate(-90 173.4 168.8)">13.8</text>
</g>
<text font-size="2.1" fill="#8b8b8c" x="164.8" y="277">File Name:NMP-SPEC 2025-10-28</text>
<g font-size="1.8">
<text x="33.4" y="120.6">6</text>
<text x="33.4" y="122.3">5</text>
<text x="39.3" y="120.6">2</text>
<text x="39.3" y="122.3">1</text>
</g>
<g font-size="1.7" fill="#008fd7">
<text x="72.9" y="95.9">2</text>
<text x="163.2" y="95.9">2</text>
<text x="77.5" y="133.7">1</text>
<text x="127.7" y="133.7">1</text>
<text x="77.5" y="166.7">1</text>
<text x="127.7" y="166.7">1</text>
</g>
</svg>
